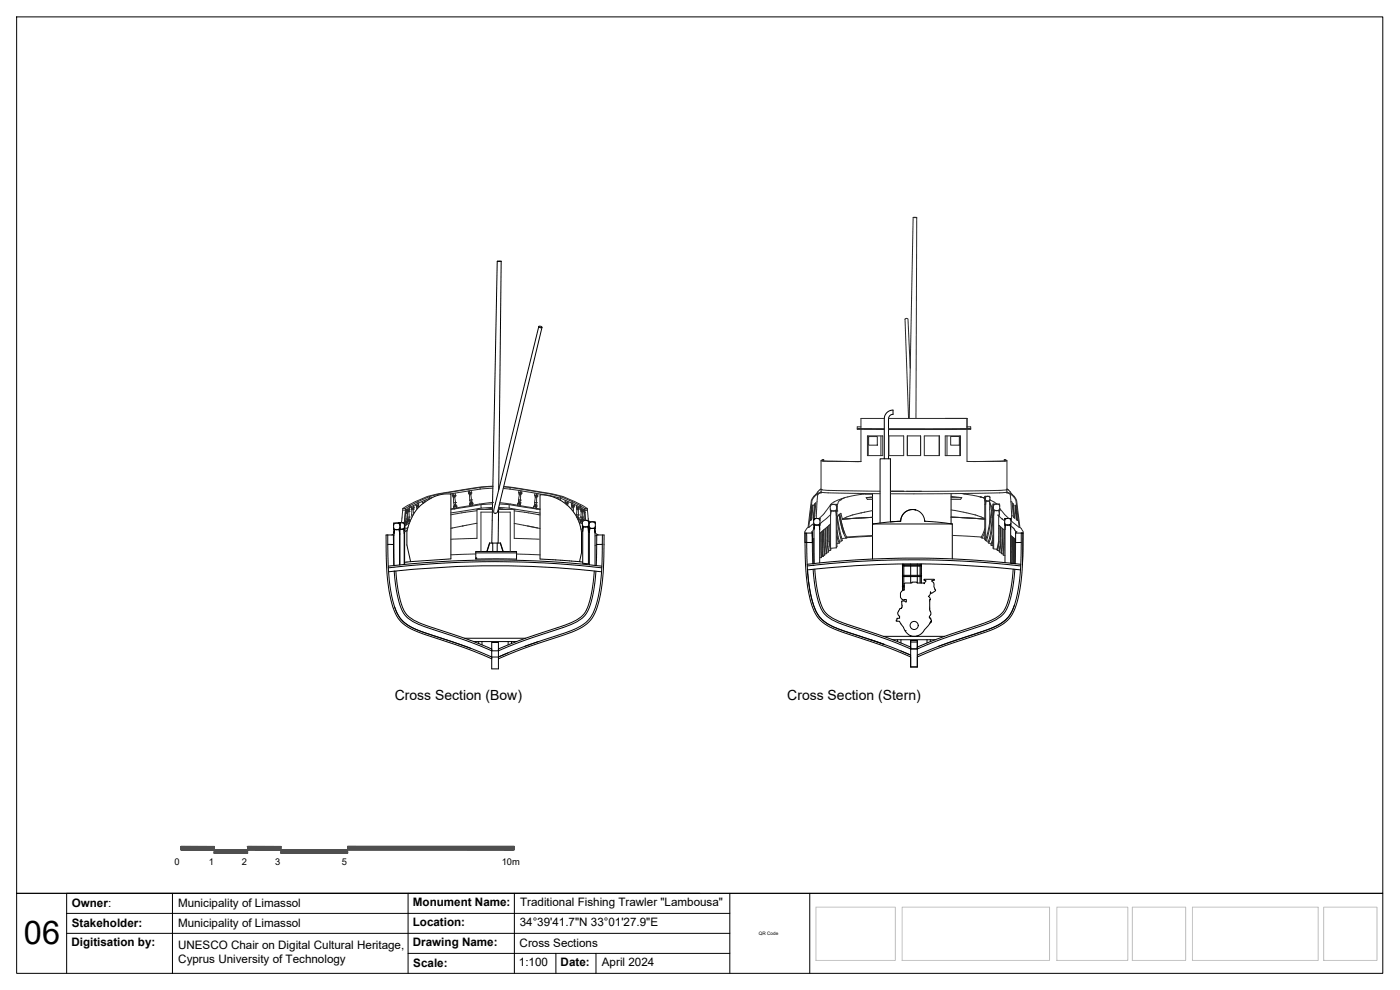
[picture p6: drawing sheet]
<svg xmlns="http://www.w3.org/2000/svg" width="420mm" height="297mm" viewBox="0 0 420 297" stroke-linecap="round" stroke-linejoin="round" font-family="sans-serif">
<!-- layer: Line (0.05) -->
<g fill="none" stroke="#000" stroke-width=".3">
<path d="M5 5.1h410v262.9h-410zM149.2 78.4h1.2M150.4 78.4h-1.2l-1.6 84.5M150.4 78.4l-.7 68.5M161.7 98l-13.5 55.4a.61 .61 0 0 0 .6 .6 .61 .61 0 0 0 .6-.6l13.3-55.2M161.7 97.9a.56 .56 0 0 1 .9 .4 .58 .58 0 0 1-.9-.4zM265.4 137.7v-12a2.42 2.42 0 0 1 2.6-2.5v1.1a1.34 1.34 0 0 0-1.3 1.4v12M118.1 157.5a1.04 1.04 0 0 1 1-.6 1.04 1.04 0 0 1 .9 .6M118.1 158.3l.3 .4 .7 .2M118.1 157.5l.1 1.4M118.2 158.9v1.4l.2-1.4M118.2 158.9h.9"/>
<path d="M119.1 158.9h1M119.7 158.9l.2 1.4v9.2M120 158.3v.5M120 158.3l-.3 .4-.6 .2M120 157.5v.8M120.1 156.9v1.9M120.1 156.9h-1.9l-.1 .6M120.1 156.9l-.1 .6M120.1 158.8h.1M120.1 158.8h1.4M120.4 156.8l.7 .2 .3 .4M120.4 156.8h1.1v2l-.1-.6-.4 .5-.9 .1"/>
<path d="M120.4 156.8l-.5 .1M120.4 156.8l-.9 .1M121.1 158.8l.2 1.3v9.3M121.3 158.8v1.3M121.4 157.4v.8M121.4 158.8v10.5M121.5 156.8l-.1 .6M125.7 152.1a12.1 12.1 0 0 1 9.6-3.9v19.5l-12.1 .8-1.1-5v-4a16.2 16.2 0 0 1 3.6-7.4zM149.6 152.4l-.1 10.5M162.1 148.4a12.7 12.7 0 0 1 12.4 11.4v6.1l-.6 2.6-11.8-.8zM174.8 157.5a1.04 1.04 0 0 0 .9 .6 1.04 1.04 0 0 0 1-.6M174.8 156.7a1.03 1.03 0 0 1 .9-.6 1.03 1.03 0 0 1 1 .6"/>
<path d="M174.8 156.7l.1 1.4M174.8 156.7v-.6h1.9v.6M174.9 158.1h.2M176.4 158.1l.2 1.3v9.8l-1.7-.2v-9.6M176.6 158.1v1.3M176.7 157.5v.6h-1.6l-.2 1.3v-1.3M176.7 156.7v.8M176.8 158a1.04 1.04 0 0 0 .9 .5 1.04 1.04 0 0 0 1-.5M176.8 157.2v.8M176.9 158.5v1.4l.2-1.4M176.9 159.9v9.6M178.4 158.5l.2 1.4v-1.4"/>
<path d="M178.6 159.9v9.8M178.7 157.2a1.03 1.03 0 0 0-1-.6 1.03 1.03 0 0 0-.9 .6v-.6h1.9v1.9h-1.9v-.5M244.2 156.9v.7h1.6M244.2 156.9a1.03 1.03 0 0 0 .9 .7 1.03 1.03 0 0 0 1-.7M244.2 156.2v.7M244.3 157.6v1.3l.2-1.3M244.3 158.9v10.2M246 157.6h-.2l.2 1.3M246 157.6v1.3M246 158.9v10M246.1 156.2a1.04 1.04 0 0 0-1-.6 1.04 1.04 0 0 0-.9 .6v-.6h1.9l-.1 2M261.9 157.2h.1"/>
<path d="M261.9 148.1v19.6M262 157.2h23.8M270.3 156.4l-3.1 .2v-18.9h-3.1v19.2M270.3 156.4l-8.3 .8M271.4 153.9a3.7 3.7 0 0 1 2.5-1 3.7 3.7 0 0 0-3.6 3.5 3.8 3.8 0 0 1 1.1-2.5zM273.9 152.9l.9 .1zM274.8 153a3.6 3.6 0 0 1 2.7 3.4M277.5 156.4l8.3 .8M277.5 156.4h.1M285.4 148.1v9M285.8 157.2v10.5M301.5 156.9v-1.3h1.9v2h-.9"/>
<path d="M301.5 156.2a1.04 1.04 0 0 1 1-.6 1.04 1.04 0 0 1 .9 .6M301.5 156.9l.3 .5 .7 .2M301.5 156.9l.1 .7M301.6 157.6h.9M301.6 157.6v1.3M301.6 158.9v9.9M301.8 157.6l-.2 1.3M303.1 157.6l.2 1.3M303.3 157.6v11.4M303.4 156.9l-.4 .5-.5 .2M306.5 159.9h.5M118.1 163.4l.1 6.3"/>
<path d="M118.2 160.3v9.3M119.9 160.3l.1-1.4v10.6M123.2 168.5l-1.8 .2M142.8 165.5h12.2v2.3l-12.2-.1zM142.8 167.5h.1M142.8 165.9h12.2M147 162.9l-.8 2.6M147.9 162.9h1.3M147.9 162.9h-1l-.8 2.6M147.9 162.9v2.6M149.2 162.9h1l.8 2.6M149.2 162.9v2.6"/>
<path d="M150.1 162.9l.8 2.6M173.9 168.5l1 .1M179.1 163.4l-.2 6.3M243.8 162.8l.1 6.3M244 169.6h.1M304.8 162.8l-.1 6.3M5 268h410v24h-410zM20 274.1h199M51.8 268v24M122.5 268v24M154.4 268v24M210 268h-190v24"/>
<path d="M219 268v24M243 268v24M20 280h199M122.5 286.1h96.5M166.8 286.1v5.9M178.9 286.1v5.9"/>
</g>
<g fill="none" stroke="#272727" stroke-width=".3">
<path d="M274 65.2l-1.1 60.3M275.1 65.3l-1-.1 1 .1-.2 60.2M273.2 110.5l-.7-14.7a.53 .53 0 0 0-.9 0l1.1 29.7M246.4 138.3v9.4M247.2 138.3v-.4l-.4 .4 10.8 .2M247.2 137.9h-.4l-.4 .4M257.3 128.6h8.1M258.4 128.1h-1.1v.7l8.1 .1M258.4 128.8v9.7l-12-.2M258.4 138.5h-1.8M260.3 130.8h4.6v5.9h-4.6zM260.6 130.8v5.9"/>
<path d="M260.7 131h2.6v2.6h-2.6zM264.4 130.8v5.9M265.4 125.5h-7v3.1M266.7 130.8h4.5v5.9h-4.5M266.7 125.5h23.5v3.1M266.8 130.8v5.9M272.3 130.8h4v5.9h-4zM272.3 130.8v5.9M277.4 130.8h4.6v5.9h-4.6zM281.8 130.8v5.9M283.7 130.8h4.5v5.9h-4.5zM284.2 130.8v5.9"/>
<path d="M285.3 131h2.6v2.6h-2.6zM288 130.8v5.9M290.2 128.1h1.1v.7l-24.6 .1M290.2 128.8v9.7h1.8M291.3 128.6h-24.6M301.4 138.3v-.4l.4 .4-9.8 .2M301.4 137.9h.4l.4 .4M302.2 138.3l-10.2 .2M302.2 138.3v8.6M120.9 153.1l-.4 3.7M120.9 153.1h.8l-.4 3.7M121.3 156.8h.1"/>
<path d="M121.4 156.7h.1M121.4 156.7h.5M121.4 156.3v.1M121.4 159.5h.1M121.5 156.3h.1M121.7 153.3l-.4 3.5M121.7 153.1h.1M121.7 152.6v.5M121.7 153v.3v-.2M121.8 156.3l.1 .2M121.8 156.3h.1M121.8 156.3h-.3"/>
<path d="M121.8 153.8h-.2M121.8 154h-.2M121.8 154h.1M121.8 153.8h.1M121.8 153v.5M121.8 153.5l-.1 .2zM121.8 153.5h.1M121.9 156.5v.2M121.9 156.5h-.5M121.9 156.5h.1M121.9 156.7v.1M121.9 156.7h.1"/>
<path d="M121.9 155.7l-.1 .6M121.9 156.8h.1M121.9 155.7l-.4 .1M121.9 156.8l-.4 .1M121.9 155.7h.1M121.9 157.1v.4M121.9 152.9v2.8M121.9 156.8v.3l-.4-.2M122 156.8v.6l-.5 .1M122.1 152.9l.3 .2 .4-.2M122.1 152.9l.1 .2M122.1 152.9h.1"/>
<path d="M122.1 152.8v.1M122.2 153.1h.1M122.2 156.5h.1M122.2 156.5v.4h.6M122.2 159l-.8 .5M122.2 156.8l-.2 .1M122.2 153.1l.1 .2M122.3 156.3l-.1 .2M122.3 153.3v.2M122.3 153.5v1.7M122.3 155.2v.7M122.3 156.3h.2l-.3 .2"/>
<path d="M122.3 156.3h.1M122.3 153.3h.1M122.3 155.9v.2M122.3 156.1v.2M122.3 155.9h.1M122.3 156.1h.5M122.4 155.8h.1M122.4 155.8h.3M122.4 158.2l-1 .7M122.5 156.3h.4l-.1 .2zM122.7 155.8l.1 .1M122.7 153.3h-.4"/>
<path d="M122.7 152.4l.1 .5M122.8 153.1l-.1 .2M122.8 153.3v.1M122.8 153.4v1.7l-.5 .1M122.8 153.4h.1M122.8 153.4l-.5 .1M122.8 152.9h.1M122.8 155.9v.2M122.8 156.1v.2h-.5M122.8 153.1h-.6M122.8 155.9h-.5M122.8 156.1h.1"/>
<path d="M122.8 155.9h.1M122.8 155.1l-.1 .7M122.8 155.1h.1M122.8 156.9l-1.3 .8M122.8 156.5v.4M122.8 156.2l.1 .1M122.9 152.3l-.1 .8v-.2M122.9 156.3v.1M122.9 156.4v.3M123.1 152.2v-.5l-1.4 .9h-.8M123.1 156.3l-.2 .1M123.4 152v.3"/>
<path d="M123.4 152.3l.1 .1M123.4 152.3l.7 .1M123.5 152.4l.1 .2h.4M123.5 152.6v.2M123.5 152.8v1.7M123.5 154.5l.2 .6M123.5 154.5h.5M124 151.8v.4M124 152.2v.1M124 152.6v.2M124 152.8l.1 1.5M124 152.8h.1"/>
<path d="M124 152.8h-.5M124.1 152.4l-.1 .2M124.1 152.4h.1M124.1 151.7l.1 .5M124.2 152.2l-.1 .2h-.6M124.2 152.2h.1M124.8 151.3v.2M124.8 151.5l.8 .2M124.8 151.5l.1 .2M124.9 151.7h.1M125 151.7v.2M125 151.9h.5v.2"/>
<path d="M125 151.9v.2M125 152.1l.1 .8M125.4 150.5v1M125.5 151.7v.2M125.5 152.1v.3M125.5 152.1h.1M125.5 152.1h-.5M125.6 151.7h.1M125.6 151.7h-.7M125.6 150.9v.8M126.7 150.7l.4 .2zM126.7 150.4v.3"/>
<path d="M126.9 150.9v.2M127.2 150.9h-.1M127.3 150.2v.6M127.6 150.1v.5M128.9 149.5l-5.8 2.7-1.4 .9M128.9 149.5v-.5l-5.8 2.7M128.9 149.5v.2M129.4 149.4h.1M129.8 149.3l-.9 .2M135.7 148.1l.1 .5M135.8 148.6l.2 .2M135.8 148.6h.1"/>
<path d="M135.9 148.7l.1 .1M136 148.8v.1M136 148.9v.2M136 148.9h.1M136 149.1l.1 1.7M136.1 152.2l.1 .4M136.1 148l.1 .6M136.1 152.2h.1M136.1 150.8l.2 .6M136.2 152.5l-.9 .2M136.2 152.6h.4M136.2 148.6h.1"/>
<path d="M136.2 152.7h.1M136.2 151.9h.1M136.2 151.9l-.1 .1M136.3 151.9l-.1 .1M136.3 151.8v.1M136.3 151.8h.1M136.3 152l-.2 .2M136.3 152l.5-.1-.3 .3M136.3 152l.2 .2M136.3 151.4h.1M136.3 151.4v.2M136.4 148.7l-.2-.1-.2 .2"/>
<path d="M136.4 148.7l-.4 .1M136.5 148.7v.2M136.5 148.9v.2M136.5 148.9h.1M136.5 148.9h-.5M136.5 149.1l.2 1.7M136.5 149.1h-.5M136.5 152.2l.1 .4M136.5 148.7h.1M136.6 148l.1 .5M136.7 148.5l-.2 .2M136.7 148.5v.1"/>
<path d="M136.7 148.6l-.2 .1M136.7 148.6h-.1M136.7 151.4l.1 .1M136.7 151.4h-.4M136.7 150.8v.6M136.7 150.8h-.6M136.7 150.8h.1M136.8 151.5h.1M136.8 151.8v-.3l-.5 .1v.2M136.8 151.8v.1M136.8 151.8h-.5M136.8 151.9h.1"/>
<path d="M136.8 151.9h-.5M136.9 151.9h.1M136.9 151.9l.1 .2M137 152.1l.1 .4-.5 .1M138.7 157.8h.1M138.7 157.8l-3.4 .7M140.5 147.3l.3 .7M140.7 148h.1M140.8 148v.2M140.8 148.2v.1M140.8 148.2h.1M140.8 148.3l.2 1.8"/>
<path d="M140.9 147.2v.6M140.9 147.8l-.1 .2 .6-.1M140.9 147.8h.1M140.9 151.4l.1 .4h.4M140.9 151.4h.1M141 150.1l.2 .6M141 150.1h.1M141 151.7l-3.9 .7M141.1 151.2l-.2 .2M141.1 151.2h.1M141.1 151.2h-.1M141.1 151.2l.4-.1-.2 .3"/>
<path d="M141.1 150.8h.1M141.1 151.2l.2 .2M141.2 150.7l-.1 .1M141.3 147.9v.2M141.3 148.1v.2M141.3 148.1l-.5 .1M141.3 151.4l.1 .4M141.3 148.3l.2 1.7M141.3 148.3h-.5M141.4 147.9h.1M141.4 147.2v.7M141.5 147.7l-.3 .2-.3-.1"/>
<path d="M141.5 150.6h.1M141.5 150.6l.1 .2M141.5 150.6l-.3 .1M141.5 150v.6M141.5 150l-.5 .1M141.5 150h.1M141.6 150.8h.1M141.6 150.9h.1M141.6 150.9l-.5 .1M141.6 151.1v-.3h-.5v.4M141.6 151.1h.1M141.6 151.1l-.5 .1"/>
<path d="M141.8 151.3l-.3-.2 .3 .2 .1 .4-.5 .1M143.2 153.2l-7.9 1.3M143.2 152.9v8.6l-7.9 .3M143.2 152.9h.1M143.2 157l-4.5 .8M143.2 152.9h4.6M144.1 146.8l-9 1.4M144.1 146.8v-.6l-11.4 1.9-3.8 .9M144.4 151.4v1.1l3.4-.3M144.4 152.5l-9.1 1.4M144.4 151.4l-9.1 1.5M147.8 153.7h-3.5v11.8"/>
<path d="M147.8 152.5l-2.3 .4M147.8 151.2l-3.4 .2M147.8 150.7l-5.9 .9M147.8 150.7h.1M147.9 146.5l-3.8 .3M147.9 146l-3.8 .2M147.9 145.9l-4.1 .3-7.6 1.2a35.3 35.3 0 0 0-15.3 5.2v.5M149.6 153.7h3.5v11.8M149.6 152.9h4.7M149.6 152.5l2 .4M149.7 152.3l3.1 .2M149.7 145.9h.2"/>
<path d="M149.7 146h.2M149.7 146.5h.1M149.9 151.2l2.9 .2M150 150.8l5.3 .8M151 146.6l2.1 .2M151.2 146.1l1.9 .1M151.2 146l9.8 1.4a35.5 35.5 0 0 1 15.3 5.2v.5M152.8 151.4v1.1l9.3 1.4M152.8 151.4l9.3 1.5M153.1 146.8l10.1 1.6a28.5 28.5 0 0 1 12.3 4.7M153.1 146.8v-.6l11.4 1.9 3.8 .9M154.3 153.3l7.8 1.2"/>
<path d="M154.3 152.9h.1M154.3 152.9v8.6l7.5 .3M154.3 157l4.1 .8M155.4 151.1l-.1 .2M155.5 151.1h.1M155.5 151.1h.1l-.3 .1v.5l.5 .1M155.5 151.1h-.1M155.5 151.1l.5 .1M155.6 150.9h.1M155.6 150.9l-.1 .2M155.6 150.9l.4 .1M155.6 150.8h.5"/>
<path d="M155.6 150.8v.1M155.6 150.8h.1M155.6 150l.1 .6M155.6 150l.6 .1M155.6 150h.1M155.7 150.6l-.1 .2M155.7 150.6h.1M155.7 150.6l.3 .1M155.7 147.7l.2 .2 .3-.1M155.7 147.2l.1 .7M155.8 147.9h.1M155.8 148.3h.1"/>
<path d="M155.8 148.3l-.2 1.7M155.8 148.3h.5M155.9 148.1h.1M155.9 147.9v.2M155.9 148.1l-.1 .2M155.9 148.1l.4 .1M155.9 151.4l-.1 .4M156 150.7l.1 .1M156 150.7h.1M156 151.2h.2M156 151v.2M156 151h.1"/>
<path d="M156 151.2l-.4-.1 .3 .3M156 151.2l-.1 .2M156.1 150.8l-.1 .2M156.1 150.8h.1M156.1 151.2h.1M156.1 151.2l.1 .2M156.2 151.7l3.9 .7M156.2 150.1l-.2 .6M156.2 150.1h.1M156.2 151.4v.4h-.4M156.2 147.8l.2 .2-.6-.1M156.2 151.4h.1"/>
<path d="M156.2 147.8h.1M156.3 147.2l-.1 .6M156.3 148.3l-.1 1.8M156.3 148.2v.1M156.3 148.2h.1M156.4 148l-.1 .2M156.4 148h.1M156.5 147.9l-.1 .1M156.6 147.3l-.1 .6M158.4 157.8l3.7 .8M158.4 157.8l3 .6M160.1 152.1v.4l.5 .1"/>
<path d="M160.3 151.9h.1M160.3 151.9l-.2 .2M160.4 151.8v-.3l.5 .1v.3M160.4 151.8l-.1 .1h.6M160.4 151.8h.5M160.4 151.5h.1M160.4 150.8l.1 .6M160.4 150.8h.6M160.4 150.8h.1M160.5 148.5l.1 .2M160.5 151.4h.1M160.5 151.4l-.1 .1"/>
<path d="M160.5 151.4h.3M160.5 148.6h.1M160.5 148v.5M160.6 152.6h.4M160.6 148.7h.1M160.6 149.1h.1M160.6 149.1l-.2 1.7M160.6 149.1h.5M160.6 152.2v.4M160.7 148.7v.2M160.7 148.9l-.1 .2M160.7 148.9h.1"/>
<path d="M160.7 148.9h.4M160.7 148.7l.3-.1 .2 .2zM160.8 151.4l.1 .2M160.8 151.4h.1M160.8 152l-.4-.1 .2 .3M160.8 152l-.2 .2M160.9 151.9v.1M160.9 151.8h.1M160.9 151.6h.1M160.9 151.9h.1M160.9 152l.1 .2M160.9 151.9l.1 .1"/>
<path d="M161 152.7h.1M161 148.6h.1M161 152.5l1.1 .2M161 150.8l-.2 .6M161 150.8h.1M161 152.2v.4M161 148v.6M161 152.2h.1M161.1 149.1l-.1 1.7M161.1 148.9v.2M161.1 148.9h.1M161.2 148.8l-.1 .1"/>
<path d="M161.2 148.7v.1M161.4 148.6l-.2 .2M161.4 148.6h.1M161.4 148.1v.5M161.5 154.4h.1M167.3 149.3v.3M167.7 149.4v.4M168.2 149.5l-.1 .6M168.3 149.5v-.5l5.8 2.7M169.6 150.7l.1 .2h.6M169.6 150.6v.1M169.6 150.1v.5"/>
<path d="M169.7 150.9v.2M169.7 151.1h.5M169.7 151.1h.1M169.8 150.7l.3 .2 .3-.2M169.8 150.7l-.1 .2M169.8 150.2v.5M170.2 151.5h.1M170.2 151.1v.4M170.2 151.3h.1M170.2 151.3h-.3M170.2 151.1h.1M170.2 150.9v.2"/>
<path d="M170.3 150.9h.1M170.4 150.7l-.1 .2M170.4 150.4v.3M171.5 150.9l.1 .8M171.6 151.7h.1M171.6 151.7h.6M171.6 151.7v.2M171.6 152.1h.1M171.6 152.1v.9M171.6 152.1h.5M171.7 150.5v1M172.1 152.1v1.5"/>
<path d="M172.1 152.1h.1M172.1 151.9v.2M172.1 151.9h-.5v.2M172.1 151.9h.1M172.2 151.7l-.1 .2M172.3 151.5l-.1 .2M172.3 151.5l-.7 .2M172.3 151.3v.2M173 152.2l.2 .2 .6-.1M173 152.2h.1M173 154.5l.1 .6M173 154.5h.6"/>
<path d="M173 154.5h.1M173 151.7v.5M173.1 152.4h.1M173.1 152.4v.2M173.1 152.6v.2M173.1 152.8l-.1 1.7M173.1 152.8h.1M173.1 155.1h.1M173.1 152.6h.5M173.1 152.8h.5M173.1 155.1h.4M173.1 155.1v.1"/>
<path d="M173.1 152.2v.1M173.2 151.8l-.1 .4M173.2 155.5h.3M173.5 155.1v.2M173.5 155.5h.1M173.5 155.3v.3M173.5 155.3h-.3M173.5 155.3h.1M173.5 155.6h-.1M173.5 155.6h.1M173.6 156.2h.1M173.6 155.6h.1"/>
<path d="M173.6 152.6v.2M173.6 152.8v1.7M173.6 154.5l-.1 .6M173.6 155.6l.1 .3M173.6 152.8h.1M173.6 155.6h-.2l.3 .3M173.6 152.6h.1M173.6 154.5h.1M173.6 152.4v.2M173.7 156.2l.5 .2M173.7 155.9h.1M173.7 155.9v.3"/>
<path d="M173.8 152.3l-.7 .1M173.8 156.6l1 .6M173.8 152.2v.1M173.8 152v.2M174.1 152.2v-.5l1.4 .9h.8M174.2 156.4v.4l.6 .1M174.2 156.4h.1M174.3 156.3v.2l.5-.2M174.3 156.3l-.1 .1M174.3 152.3v.8l.1-.2M174.3 155.1l.1 .7M174.3 155.1l.6 .1"/>
<path d="M174.3 155.1h.1M174.3 156.2v.1M174.3 156.5v.4M174.3 156.5h.1M174.3 155.9v.4h.5h-.5M174.3 158.7l.6 .3M174.3 156.1h.5M174.3 155.9h.5M174.3 155.9h.1M174.3 156.1h.1M174.4 153.3v.1M174.4 153.4l-.1 1.7"/>
<path d="M174.4 153.4h.1M174.4 152.9l.3 .2 .3-.2M174.4 153.3h.5M174.4 153.4l.5 .1M174.4 152.9h.1M174.4 152.4v.5M174.4 155.8l-.1 .1M174.4 155.8h.4M174.4 155.8h.1M174.8 155.8h.1M174.8 155.8v.1M174.8 155.9v.2"/>
<path d="M174.8 156.1h.1M174.8 155.9h.1M174.9 153.5h.1M174.9 153.3v.2M174.9 153.5v1.7M174.9 155.2l-.1 .6M174.9 155.2h.1M174.9 153.3h.1M174.9 153.1v.2M175 153.1h-.6v.2M175 153.1h.1M175 152.9v.2"/>
<path d="M175 152.9h.1M175 152.8v.1M175.2 152.9l.1 .7v-.1M175.3 155.7l.4 .1M175.3 155.7v.4M175.3 153.7v.1M175.3 153.5l.3 .2-.3-.1M175.3 153.8v1.9M175.3 153.8h.1M175.3 153v.5M175.4 153l.1 .4v-.3M175.5 153.1l.2 3-.2-2.7"/>
<path d="M175.5 152.6v.5M175.5 153.1h.8M176.3 153.1l.3 3M176.7 156.8l.1 .8M178.6 159.9l1 .6M242.5 158.2l-1 1.3 .1 .4M242.5 158.2h.2M243.7 151.8l.3-.2-.4 4.2-.4 .4zM243.8 151.7l-.6 4.3M244 151.6l-.4 .4-.3 4.1M244 151.6h.1M244.2 157.1l-1.5 1.1"/>
<path d="M244.3 158.6l-.6 1 .1 .3M244.5 151.2l.3-.3-.3 4.2-.4 .4zM244.6 151l-.5 4.3M245.2 150.6h.1M245.2 148.3h.1M245.5 148.3l-.5 7.3M246.3 159.8l.1 7.5M246.4 146.7l-1.6 1.7M246.4 146.9l2.1 .2 15.6 .3M246.4 146.9h.1M246.4 159.7l.1 7.5M246.4 147.7l17.7 .4"/>
<path d="M246.4 147.7l.1 .2a3.4 3.4 0 0 0-2.9 3.3l-.9 7M246.4 147.7a3.6 3.6 0 0 0-3 3.5l-.9 7M246.5 147.7v.1M246.7 159.4l.2 7.6M246.8 159.3l.2 7.6-.5 .1M247.1 159.1l.3 7.5M247.3 158.9l.2 7.6-.5 .1M247.7 158.6l.2 7.5M247.8 158.5l.3 7.6-.6 .1M248.2 158.2l.1 4.2M248.3 158.1l.4 7.5-.6 .1M248.7 157.7l.1 4.8 .4 2.6"/>
<path d="M248.9 157.6v4.8l.4 2M249.2 152.7l.4 .5 1.1 .1M249.2 152.7l.1 .6M249.2 151.9v.8M249.2 151.6l-2.1 2.8-1.3 1.2M249.3 154.4l-3.2 2.8M249.3 154.6v9.8M249.3 157.2l-3.3 2.9M249.3 153.3v1.3M249.5 153.3l-.2 1.3M250.7 153.3l.3 1.3M250.7 153.3h.5"/>
<path d="M251 154.6v9.8M251 153.3v1.3M251 151.9v.8M251.2 153.3v10.7l-.2 .4M251.2 151.3v2l-.2-.6-.4 .5-1.3 .1M251.2 151.3l-.2 .6a1.01 1.01 0 0 0-.9-.6 1.01 1.01 0 0 0-.9 .6M251.2 153.3h.1M251.2 151.3h-1.9l-.1 .6M251.2 159l.3 1.9 .6 1.9-.9 .3M251.2 155.6l1.3 6.7M251.3 155l.7 4.2 .8 3-.8 .2M251.8 154.4l1.4 5.7"/>
<path d="M251.8 154.4l-.6 .8M251.9 155a18.9 18.9 0 0 0 2 6.5M252.3 150l-.6 .4-.5 1.1M252.5 149.8l-.2 .2M253.4 149.4l-.7 .2a7 7 0 0 0-3.3 1.7M253.5 160l-1.5-5.7 .1 .4a19.6 19.6 0 0 0 2 6.4M254.5 149.1l-1.3 .4-.9 .5M259.6 148.1v.2h2.3M259.6 148.2l-5.2 .9M260 149.3l.3 .5h1.6M260 149.3h1.9M261.3 149.2l-1.3 .1"/>
<path d="M261.9 153.2l-6.1 1.3-3 1.3 9.1-.6-9.1 .6-.4-1.8-.6 .4M261.9 149.1l-.6 .1M267.2 147.4l26.6-.1 6.7-.2 1.7-.2v.8l-2.2 .2-32.8 .3M267.4 147.4h3.9M272 147.4h4.6M285.4 148.9l3.2 .4M285.4 155.2l10.1 .6M285.4 149.3h3.2M285.4 153l1 .1M286.4 153.1h.1M286.5 153.1l2.7 .6M288.6 149.3l-.3 .5h-2.9"/>
<path d="M288.7 148.1l5.5 1M289.2 153.7l.9 .2M290.2 153.9l2.6 .6 2.7 1.1M294.1 149.1h.1M294.1 149.1l1 .2M294.2 149.1h.1M294.3 149.1l.6 .2M295.5 149.5l-.4-.2 .4 .2M295.5 149.5h.1M295.5 159.7l-.8 1.8M295.5 158.7l-1.1 2.6 1.1 .2M295.6 148.9l.2 .4"/>
<path d="M295.6 148.9h1.4l.1 1M295.6 148.9v1.5l.2-.5M295.8 150.4h-.2l-.1 .9v10.6l.3 .2v-10.8M295.8 149.9a.72 .72 0 0 0 .6 .5 .72 .72 0 0 0 .7-.5M295.8 149.3a.74 .74 0 0 1 .6-.4 .74 .74 0 0 1 .7 .4M295.8 149.3v.6M295.8 155.8h.1M296 150.4h-.2v.9M296 150.4l-.2 .9M296 150.4h.9M296.9 150.4l.1 .9M297 150.7l.7 1.4"/>
<path d="M297 151.3v5.5M297.1 150l2 1.2M297.1 149.9l-.2 .5M297.1 151.1l.2 .2-.3 1.6M297.7 152.1l.1 .2M297.7 152.1l-.7 5-.9 4M297.8 152.3l-.7 5.5-1 4.5M297.8 152.3l.1 .1M298 155l-.8 6.7M298 153.4l-.7 6.5-.8 2.9 1 .3M298 153.2v11.3l.2 .2 1 .1M298 151.2l.2 .6a1.01 1.01 0 0 1 .9-.6 1.01 1.01 0 0 1 .9 .6"/>
<path d="M298 153.2h.2M298.2 151.8v.8M298.2 154.5v10.2M298.4 153.2h-.2v1.3M298.4 153.2l-.2 1.3M298.4 153.2h1.5M299.7 153.2l.2 1.3M299.7 154.8v7.6l-.5 2.6M299.7 157.6l.2 .1M299.9 157.7l-.1 4.8-.4 2.6M299.9 157.7l1.6 1.3-.3 7.6M299.9 153.2v1.3"/>
<path d="M299.9 153.2h.1M299.9 154.5h-.4l2 1.8M300 151.8l-.1 1.4M300 151.8l-.1-.6h-1.9v2M300 152.6a1.03 1.03 0 0 1-.9 .6 1.03 1.03 0 0 1-.9-.6l-.2 .6M300 152.5l1.5 1.9 1.3 1.2M300.2 158.1v4.1l-.3 3.4M300.4 158.2l-.4 7.5M300.8 155.7l.1 .1M300.8 158.5l-.3 7.6 .6 .1M300.9 158.6l-.2 7.5M301.3 158.9l-.2 7.6 .5 .1"/>
<path d="M302 147.7l.1 .1M302.2 146.9h.1M302.2 146.7l1.6 1.7M303.1 148.2l.5 6.6M303.3 157.8l1 .8 .6 1M303.4 150.6h.1M303.4 156l.2 .2M303.6 154.8v.4a1.49 1.49 0 0 0 .7 1.8l1.8 1.2M303.6 154.8h.1M303.8 150.9l.3 .4 .4 4.2-.3-.3zM304 151l.5 4.3M304.6 151.6l.4 .4 .4 4.2"/>
<path d="M304.9 159.6h.1M304.9 159.6l-.1 .3M305.3 156.1l.1 .1M305.4 156l-.6-4.3-.2-.1 .4 4.2 .4 .4M305.9 158.2l-.9-7a3.4 3.4 0 0 0-2.9-3.3l.1-.2a3.6 3.6 0 0 1 3 3.5l.9 7M306.1 158.2l1 1.3-.1 .4M118.1 160.5l.1 .1M118.2 160.2l-.6 .3M142.8 166.2l-7.5 .3M155 166.2l7.1 .3M176.6 160.1l.3 .1M178.9 160.6l-.3 .2"/>
<path d="M179 160.6h-.1M179 163.4l-.4 .3M179 160.5v.1M244 168v.2M244.2 161.6l.1 7.5M244.2 169l.1 .1M244.3 169l-.1-7.4-.3 .3 .2 7.2M246.4 167.3h.1M246.5 167.3h-.5M246.5 167.2v.1M246.9 167h.1M248.3 162.2l.3 3.5"/>
<path d="M249.2 165.1l-.6 .1M249.3 164.4l.1 .6-.2 .1M251 164.4l-1.7 .1M251.2 160.9l.6 2.1M253.9 161.5l-1.3 .1M254.1 161.1l.2 .2-.4 .2M261.9 160.7l-7.8 .4M261.9 160.9l-7.6 .4M285.8 160.6l8.7 .5M296.1 161.1l-.3 1.1 .8 .2M297.2 161.7l-.4 1.3M297.2 161.7h.1"/>
<path d="M297.7 163.7h.3M298 160.6l-.6 2.9 .3 .2 .3-1.5M299.3 164.4l-.1 .6 .2 .1M299.4 165.1l.6 .1M299.8 162.5l-.4 2.6M299.9 165.6l.6 .1M300.1 164l-.2 1.6M303.5 160.8l-.1 8.2M303.7 169h.1M303.7 161v8M303.8 161.1l-.1 7.9M304.1 169h.1"/>
<path d="M304.1 161.3l-.1 7.7M304.2 161.4l-.1 7.7M304.3 169.1h.1M304.4 161.6l-.1 7.5 .1-7.5M304.5 169.1h.1M304.6 161.8l-.1 7.3M304.7 161.9l-.2 7.2M304.8 162.1l-1.4-1.4-.1 6.4"/>
</g>
<!-- layer: metal -->
<g fill="none" stroke="#000" stroke-width=".3">
<path d="M270.8 172.9h5.7M270.8 169.8h5.7M270.8 173l.2-.4h5.3l.2 .4M270.8 169.8l.1-.4h5.6v.4M270.8 169.8h.1M270.8 173h.1M270.8 176.1l.1 .1M270.9 172.9v2.9M270.9 169.8v2.8M270.9 169.3v7.9M270.9 171.3h.1M270.9 172.9h.4v2.9"/>
<path d="M270.9 169.7h.4v2.9M270.9 176.1h.4v1M270.9 169.3v.1M271.3 169.8h4.8M271.3 173h4.8M271.3 176.2h.1M271.3 169.2v.2M271.3 175.7v.1M271.3 175.1l.1 .1M271.4 176.1h-.5v1.1M271.4 175.8h-.6v.3M273.3 169.2v.2"/>
<path d="M273.3 169.8v2.8M273.3 173v1.9M275.3 169.2v.2M275.3 169.8v2.8M275.3 173v1.9M276.1 169.2v.2M276.5 169.2v5.7l-.2-2h-.2v2M276.5 169.7h-.4v2.9M276.5 169.8v2.8M276.5 172h.1M276.5 169.8h.1M276.5 173h.1"/>
<path d="M276.6 172.7l-.1 .1M280.6 176.9l-.3-.8-.1-1.2-.5-.5v-.3h.7v-.3h-3.1v.3h.6l-.5 1-.2-.2h-2v-.2h-1.5v.2h-2.1l-.2 .3v1.9l-.7 .2-.5 1a1.26 1.26 0 0 0 .5 1.5l.4 .3 .9-.2v.7l-.5-.3h-.9l.1 1.6-.2 .6M280.6 176.9l.2 .3-1.2 .8-.4-.4-.1 .7-.5 .6 .4 .4a.45 .45 0 0 1 .3 .4 .45 .45 0 0 1-.3 .4v3l.4 1.1-.5 .7v.5h.4v.6h.2v.5h-.2l-.2 .4a11.9 11.9 0 0 1-3.4 3.8l-1 .2-1.2-.1a3.7 3.7 0 0 1-2.4-2.6l-1.2-1.8h-.9l.2-.9h.8v-.7l-.4-.1-.2-.8 .7-1.4h.3M280.6 176.9h.1M270.4 182.5h.1M271.6 189.2h.1M273.3 190.7v.2M275.3 190.8v.1M279.2 185.4l-.1 .1M279.3 186.7h.1M279.4 186.5l-.1 .1"/>
<circle cx="274.4" cy="187.7" r="1.22"/>
</g>
<!-- layer: Line (0.25) -->
<g fill="none" stroke="#000" stroke-width=".3">
<path d="M241.6 159.9h2.2v2.9v-2.9v1.1M241.6 159.9v2.8M242.1 159.9l.2 11.1M306.5 159.9a71.8 71.8 0 0 1-1.9 21.2 10.2 10.2 0 0 1-7.1 7.4l-15.9 5.4M116.4 160.5a72.7 72.7 0 0 0 1.9 21.2 10.1 10.1 0 0 0 7.1 7.4l15.8 5.4M116.4 163.3l1.7 .1v-2.9h-2.2a72.4 72.4 0 0 0 1.8 21.1 10.8 10.8 0 0 0 7.8 8 245.4 245.4 0 0 1 22.1 8.1M116.5 170.4l3-.3a276.8 276.8 0 0 1 58-.1l3.1 .4M118.3 171.4l6.5-.6 13.7-.9a278.4 278.4 0 0 1 42 1.7M118.3 171.4l.6 5.6 .9 3.8 1 2.7 1.6 1.9 1.5 1.1 3.5 1.5 12.7 4.3 7.5 3h2M118.3 171.4l-1.7 .2M118.8 171.4l.6 5.2 .8 3.7 1.1 3.1 1.5 1.7 1.4 1 2.5 1.1 13.2 4.5 7.7 3M178.4 171.4l-.6 4.7-.8 4.2-1 2.7-1.6 2.1-1.7 1.1-3.1 1.3-11.8 4-8.2 3.2v2.4l2.9-1.3"/>
<path d="M178.6 169.7l2 .2M178.8 169.7a277.4 277.4 0 0 0-62.3 .2M178.8 171.4l-.5 5.1-.9 4.2-1.1 2.9-1.6 1.9-1.5 1-2.3 1.1-14.4 4.9-6.9 2.8M180.5 171.6l-.5 5-.9 4.3-1.2 3.3-1.8 2.3-2 1.4-2.6 1.3-13.9 4.7M180.8 163.3l-1.7 .1v-2.9h2.2a78.7 78.7 0 0 1-1.7 20.3 11 11 0 0 1-8 8.9l-1.5 .5a174.7 174.7 0 0 0-20.5 7.5M180.8 160.5l-.3 11.1M241.6 162.7a58 58 0 0 0 2.4 19.9 10.5 10.5 0 0 0 7.2 6.5l1.6 .6a167.1 167.1 0 0 1 20.5 7.4v3M242.2 162.8l-.6-.1 2.2 .1M242.2 169.3a275.7 275.7 0 0 1 64.2 0M242.3 169.8l3.5-.4a279.4 279.4 0 0 1 60.5 .4M242.3 171l.6 5 .9 4.4 1.2 3.2 1.7 2.3 1.9 1.4 2.8 1.3 13.9 4.7M242.3 171a286 286 0 0 1 42.1-1.6l13.7 .8 8.2 .8"/>
<path d="M244 170.8l.6 5 .9 4.4 1.3 3.2 1.4 1.5 1.5 1.1 2 .9 14.8 5 6.8 2.9M244.5 170.8l.6 5.4 .8 3.6 1.1 3 1.5 1.7 1.4 1 2.8 1.3 13.3 4.4 7.3 2.9v2.5M304.1 170.8l-.5 4.7-.9 4.1-1 2.8-1.6 2.1-1.4 1-3.1 1.4-13.7 4.6-6.6 2.7M304.6 170.8l-.6 5.1-.9 4.1-1 2.8-.8 1.3-.9 .9-1.4 .9-2.3 1.1-13.8 4.7-7.6 3h-2v-2.5h2v4.4M306.5 162.8h-1.7v-2.9h2.2l-.1 9.5M306.9 169.4a36.6 36.6 0 0 1-3.1 15 12.7 12.7 0 0 1-7.8 5.2l-12.5 4.2-8.2 3.3v3M118.4 182.2l1.4 2.9 1.3 1.5 1.5 1.1 2.8 1.4 14.3 4.8 7.8 3.2 .1-4.3h2v2.5M139.4 191.5h18.3M142.2 192.5h12.8M143.7 192.5v.6M144.7 192.5v1M147.6 197.7v-.6h2v.6"/>
<path d="M147.6 197.7v3h2v-3M152.5 192.5v1M153.5 192.5v.6M161.6 192.5l-5.9 2.1-5.9 2.4M261.3 191.9l5.8 2.1 5.9 2.4M265.2 190.9h18.2M267.9 191.9h12.8M269.4 191.9v.6M270.3 195.3l3 1.3M270.4 191.9v1M273.3 196.6v3.5M273.3 192.6h2"/>
<path d="M275.3 196.6v3.5M278.2 191.9v1M279.2 191.9v.6M304.4 181.6l-.8 2-1.3 1.8-1.3 1.2-2 1.2-3.3 1.4-13.2 4.4-7.2 3M273.3 200.1h2"/>
</g>
<g fill="#4d4d4d" stroke="#4d4d4d" stroke-width=".3">
<path d="M54.3 254h10zM54.3 254h10z"/>
<path d="M54.3 254h10zM54.3 254h10z"/>
<path d="M54.3 254l10 .1zM54.3 254l10 .1z"/>
<path d="M54.3 254.1l10 .2v-.2zM54.3 254.1l10 .2h-10z"/>
<path d="M54.3 254.3l10 .4v-.4zM54.3 254.3l10 .4h-10z"/>
<path d="M54.3 254.7l10 .1v-.1zM54.3 254.7l10 .1h-10z"/>
<path d="M54.3 254.8l10 .1zM54.3 254.8l10 .1z"/>
<path d="M54.3 254.9l10 .1zM54.3 254.9l10 .1zM54.3 255h10zM54.3 255h10z"/>
<path d="M104.5 254h49.8zM104.3 254h50z"/>
<path d="M74.3 254h10zM74.3 254h10z"/>
<path d="M74.3 254h10zM74.3 254h10z"/>
<path d="M74.3 254l10 .1zM74.3 254l10 .1z"/>
<path d="M104.3 254l50 .2v-.2zM104.3 254l50 .2h-50z"/>
<path d="M74.3 254.1l10 .2v-.2zM74.3 254.1l10 .2h-10z"/>
<path d="M74.3 254.3l10 .4v-.4zM74.3 254.3l10 .4h-10z"/>
<path d="M104.3 254.2l50 .6v-.6zM104.3 254.2l50 .6h-50z"/>
<path d="M74.3 254.7l10 .1v-.1zM74.3 254.7l10 .1h-10z"/>
<path d="M74.3 254.8l10 .1zM74.3 254.8l10 .1z"/>
<path d="M74.3 254.9l10 .1zM74.3 254.9l10 .1z"/>
<path d="M104.3 254.8l50 .2v-.2zM104.3 254.8l50 .2h-50z"/>
<path d="M104.3 255h49.8zM104.3 255h50z"/>
<path d="M74.3 255h10zM74.3 255h10z"/>
<path d="M64.3 255h10zM64.3 255h10z"/>
<path d="M84.3 255h20zM84.3 255h20z"/>
<path d="M64.3 255h10zM64.3 255h10z"/>
<path d="M64.3 255l10 .1zM64.3 255l10 .1z"/>
<path d="M64.3 255.1l10 .2v-.2zM64.3 255.1l10 .2h-10z"/>
<path d="M84.3 255l20 .3v-.3zM84.3 255l20 .3h-20z"/>
<path d="M84.3 255.3l20 .3v-.3zM84.3 255.3l20 .3h-20z"/>
<path d="M64.3 255.3l10 .4v-.4zM64.3 255.3l10 .4h-10z"/>
<path d="M64.3 255.7l10 .1v-.1zM64.3 255.7l10 .1h-10z"/>
<path d="M64.3 255.8l10 .1zM64.3 255.8l10 .1z"/>
<path d="M84.3 255.6l20 .4v-.4zM84.3 255.6l20 .4h-20z"/>
<path d="M64.3 255.9l10 .1zM64.3 255.9l10 .1z"/>
<path d="M84.3 256h20zM84.3 256h20z"/>
<path d="M64.3 256h10zM64.3 256h10z"/>
</g>
<path d="M54.3 254h10v1h-10zM64.3 255h10v1h-10zM74.3 254h10v1h-10zM84.3 255h20v1h-20zM104.3 254h50v1h-50z" fill="none" stroke="#4d4d4d" stroke-width=".3"/>
<!-- layer: Line (white) -->
<path d="M244.9 272.2h23.8v16h-23.8zM270.7 272.2h44.3v16h-44.3zM317.2 272.2h21.3v16h-21.3zM339.8 272.2h16v16h-16zM357.9 272.2h37.7v16h-37.7zM397.3 272.2h16v16h-16z" fill="none" stroke="#c0c0c0" stroke-width=".3"/>
<text font-size="9.8" x="7.2" y="283.3">06</text>
<g font-size="4.2">
<text x="118.5" y="210.1">Cross Section (Bow)</text>
<text x="236.3" y="210.1">Cross Section (Stern)</text>
</g>
<g font-size="3.5">
<text x="21.5" y="272">Owner:</text>
<text x="53.4" y="272">Municipality of Limassol</text>
<text x="123.9" y="272">Monument Name:</text>
<text x="156.1" y="272">Traditional Fishing Trawler &quot;Lambousa&quot;</text>
<text x="21.5" y="278">Stakeholder:</text>
<text x="53.4" y="278">Municipality of Limassol</text>
<text x="123.9" y="277.9">Location:</text>
<text x="156" y="278">34°39'41.7&quot;N 33°01'27.9&quot;E</text>
<text x="21.4" y="284">Digitisation by:</text>
<text x="53.4" y="284.7">UNESCO Chair on Digital Cultural Heritage,</text>
<text x="123.9" y="284">Drawing Name:</text>
<text x="156" y="284">Cross Sections</text>
<text x="53.5" y="288.9">Cyprus University of Technology</text>
<text x="124" y="290">Scale:</text>
<text x="155.7" y="290">1:100</text>
<text x="168.3" y="289.9">Date:</text>
<text x="180.6" y="290">April 2024</text>
</g>
<g font-size="2.8">
<text x="52.4" y="259.6">0</text>
<text x="62.7" y="259.7">1</text>
<text x="72.6" y="259.7">2</text>
<text x="82.6" y="259.6">3</text>
<text x="102.6" y="259.6">5</text>
<text x="150.6" y="259.6">10m</text>
</g>
<text font-size="1.4" x="227.8" y="280.4">QR Code</text>
</svg>
